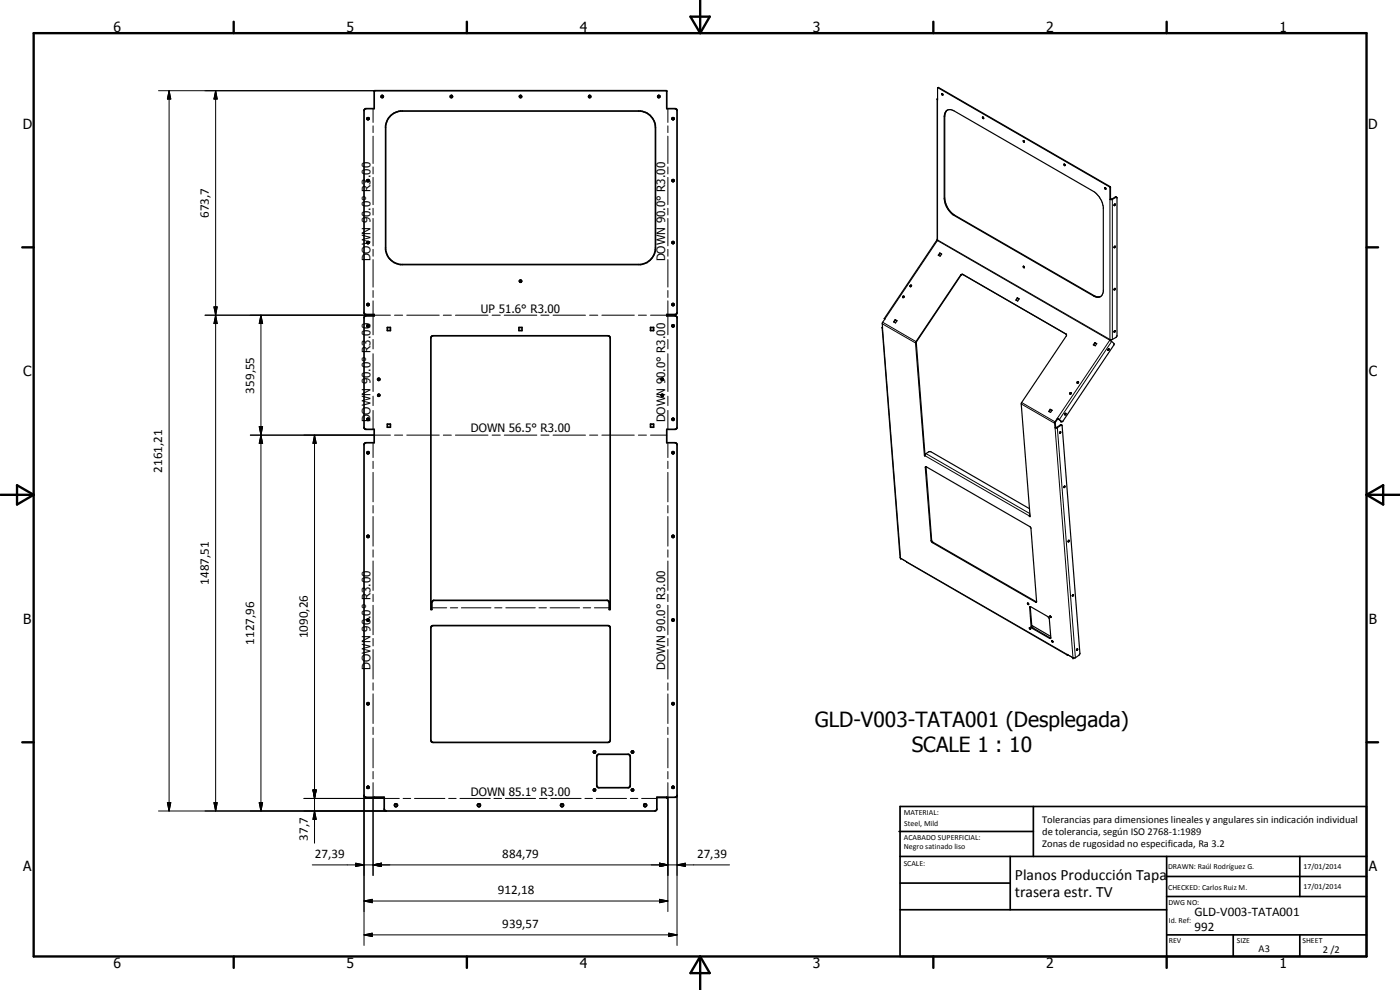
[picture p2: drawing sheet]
<svg xmlns="http://www.w3.org/2000/svg" width="420mm" height="297mm" viewBox="0 0 420 297" stroke-linecap="round" stroke-linejoin="round" font-family="sans-serif">
<g fill="none" stroke="#000" stroke-width=".51">
<path d="M112.3 27.3l87.7-.1 .1 5.4h2.5l.5 .3 .1 60.9-.1 .3-.3 .3h-2.7v.4h2.7l.3 .2 .1 .4v32.8l-.1 .4-.5 .2h-2.5v4h2.5l.5 .3 .1 .3v105.2l-.1 .4-.5 .2h-5.5v3.5l-.4 .6h-80.8l-.6-.6v-3.5h-5.5l-.5-.4v-105.5l.5-.5h2.5v-4h-2.5l-.5-.4v-33.2l.3-.4h2.7v-.4h-2.7l-.3-.4v-61l.5-.4h2.5zM114.5 28.7l.5 .1v.4h-.5zM117 35l1.2-1 2-.7h72a5 5 0 0 1 4.5 5v36.1a5 5 0 0 1-4.5 5h-72a5.1 5.1 0 0 1-4.5-4.5v-37.1l.5-1.5zM135.2 28.8l.3-.2 .3 .5-.6 .1zM155.9 28.8l.3-.2a.34 .34 0 0 1 .4 .3 .34 .34 0 0 1-.3 .4 .34 .34 0 0 1-.4-.2zM197.4 28.8l.4-.2 .2 .5a.33 .33 0 0 1-.4 .2 .33 .33 0 0 1-.2-.5zM110.1 54a.34 .34 0 0 1 .5-.1 .34 .34 0 0 1 .1 .5 .34 .34 0 0 1-.5 0zM201.8 72.5h.4v.5h-.5zM110.3 91.1a.33 .33 0 0 1 .4 .1 .33 .33 0 0 1-.1 .5l-.4-.1zM116.2 98.3h1v.9h-1zM155.7 98.3h1v.9h-1zM155.9 84.2l.3-.2a.33 .33 0 0 1 .3 .3 .33 .33 0 0 1-.2 .4 .33 .33 0 0 1-.4-.2z"/>
<path d="M195.2 98.3h1v.9h-1zM201.8 91.1h.3l.2 .3-.2 .3-.4-.2zM113.4 113.7a.34 .34 0 0 1 .5-.2 .34 .34 0 0 1 0 .5h-.5zM129.4 101l.5-.2h52.6l.5 .2 .1 81.9h-.3v-2.3l-.6-.5h-52l-.5 .5-.1 2.3h-.3zM198.4 113.7a.34 .34 0 0 1 .6-.1 .34 .34 0 0 1-.2 .6zM110.1 125.6l.3-.1a.34 .34 0 0 1 .4 .4 .34 .34 0 0 1-.6 .1zM116.2 127.3h1v.9h-1zM195.2 127.3h1v.9h-1zM201.8 135.6l.3-.1 .2 .3a.34 .34 0 0 1-.4 .3 .34 .34 0 0 1-.1-.5zM201.8 160.7l.3-.1 .2 .3a.34 .34 0 0 1-.4 .3 .34 .34 0 0 1-.1-.5zM110.1 185.8a.35 .35 0 0 1 .6 0 .35 .35 0 0 1-.1 .6l-.4-.1zM129.4 188l.5-.3 53 .1 .2 .5-.1 34.2-.5 .3-52.9-.2-.3-.5z"/>
<path d="M110.1 211a.34 .34 0 0 1 .6-.1 .34 .34 0 0 1-.1 .6l-.4-.1zM201.8 210.9l.3-.1 .2 .3-.2 .4-.4-.3zM112.3 239.2l3 .1M178.2 236.8l.5 .1-.1 .4-.5-.1zM179.2 226.6l.5-.3 9.2 .1 .2 .5-.1 9.2-.5 .2-9.1-.1-.3-.5zM189.6 225.3a.34 .34 0 0 1 .5 .1 .34 .34 0 0 1-.1 .5 .34 .34 0 0 1-.4-.1zM200.1 239.2l-3 .1M201.8 236h.4v.5h-.5zM269.8 249.5h40.3M270.1 242h140v45h-140zM270.1 257h140M303.2 257v16"/>
<path d="M310.1 242v15M350.1 257v30M390.1 257v12M270.1 265h33.1M270.1 273h80M350.1 269h60M350.1 263h60M350.1 280.5h60M370.1 280.5v6.5M390.1 280.5v6.5"/>
<circle cx="110.5" cy="35.6" r=".32"/>
<circle cx="177" cy="29" r=".32"/>
<circle cx="202" cy="35.6" r=".33"/>
<circle cx="202" cy="54.2" r=".32"/>
<circle cx="110.4" cy="72.8" r=".34"/>
<circle cx="110.4" cy="97.8" r=".34"/>
<circle cx="202" cy="97.8" r=".33"/>
<circle cx="113.7" cy="118.6" r=".31"/>
<circle cx="198.8" cy="118.6" r=".31"/>
<circle cx="110.4" cy="135.8" r=".34"/>
<circle cx="202" cy="125.8" r=".33"/>
<circle cx="110.5" cy="160.9" r=".34"/>
<circle cx="202" cy="186" r=".33"/>
<circle cx="110.4" cy="236.2" r=".35"/>
<circle cx="178.4" cy="225.6" r=".34"/>
<circle cx="189.8" cy="237" r=".33"/>
<circle cx="118.8" cy="241.6" r=".45"/>
<circle cx="143.7" cy="241.6" r=".45"/>
<circle cx="168.7" cy="241.6" r=".45"/>
<circle cx="193.6" cy="241.6" r=".45"/>
</g>
<g fill="#000">
<circle cx="281.1" cy="72.1" r=".18"/>
<circle cx="318.4" cy="126.4" r=".18"/>
<circle cx="270.3" cy="167.5" r=".18"/>
<circle cx="322" cy="197.4" r=".18"/>
<circle cx="112.3" cy="239.2" r=".25"/>
<circle cx="200.1" cy="239.2" r=".25"/>
</g>
<g fill="none" stroke="#000" stroke-width=".3">
<path d="M47.6 27.2h64.9M50.7 27.2l.6 2.5h-1.1zM50.7 27.2v216.1M64.7 27.2l.5 2.5h-1zM64.7 27.2v216.1M112 32.6v4.1M112 37.8v2M200.4 32.6v4.1M200.4 37.8v2M281.4 30v42l51.7 29.9v-42.1M281.7 26.2l-.2 .1M283.5 34.9l-.1 .1"/>
<path d="M112 40.9v8.2M112 50.1v2.1M112 53.2v8.2M200.4 40.9v8.2M200.4 50.1v2.1M200.4 53.2v8.2M283.5 59.4l-.1 .2M333.2 56l-.2 .1M333.3 56.2l-.2 .1M333.8 59.8v42.1M334.7 59.1l.2 .1M112 62.5v2"/>
<path d="M112 65.5v8.3M112 74.8v2.1M112 77.9v8.2M200.4 62.5v2M200.4 65.5v8.3M200.4 74.8v2.1M200.4 77.9v8.2M286.5 64.6h-.2M61.5 94.6h55.7M64.2 92.1h1l-.5 2.5zM64.7 94.6l.5 2.5h-1zM78.3 94.6l.5 2.5h-1z"/>
<path d="M78.3 94.6v148.7M112 87.2v2M112 90.3v4.1M112 94.8v5.7M118.4 94.6h2.5M122.1 94.6h9.7M133 94.6h2.5M136.7 94.6h9.8M147.7 94.6h2.4M151.3 94.6h9.8M162.3 94.6h2.4M166 94.6h9.7"/>
<path d="M176.9 94.6h2.5M180.6 94.6h9.8M191.6 94.6h2.4M195.2 94.6h4.9M200.4 87.2v2M200.4 90.3v4.1M200.4 94.8v5.7M264.8 97.2l10 5.7M264.9 98.5l5.4 69 51.7 29.9-5.4-69M264.9 96.7l10 5.8M265.6 95.7l15.7-23.5 51.8 29.9-15.8 23.4M288.3 82.5l.1 .1"/>
<path d="M288.9 82.3l.1 .1M328.3 88.7l-.1 .1M112 101.9v2.8M112 106.1v11.4M112 118.9v2.8M200.4 101.9v2.8M200.4 106.1v11.4M200.4 118.9v2.8M319.9 100.2l.1 .1M333.6 102.4l-15.7 23.5M75.1 130.6h42.1M77.8 128h1l-.5 2.6z"/>
<path d="M78.3 130.6l.5 2.4h-1zM94.4 130.6l.5 2.4h-1zM94.4 130.6v122.4M112 123.1v5.7M112 132.8v4.5M112 138.4v2.2M118.4 130.6h2.5M122.1 130.6h9.7M133 130.6h2.5M136.7 130.6h9.8M147.7 130.6h2.4M151.3 130.6h9.8"/>
<path d="M162.3 130.6h2.4M166 130.6h9.7M176.9 130.6h2.5M180.6 130.6h9.8M191.6 130.6h2.4M195.2 130.6h4.9M200.4 123.1v5.7M200.4 132.8v4.5M200.4 138.4v2.2M277.6 136.7l31.3 18.1 .2-.1M277.9 136.1l31.2 18M306.5 121.2l10 5.8"/>
<path d="M306.6 120.8l10 5.8M317.3 128.3l5.4 69.1M318.2 127.5l.2 .1M318.4 126.4l.2 .1M112 141.7v8.9M112 151.7v2.2M112 155v8.9M200.4 141.7v8.9M200.4 151.7v2.2M200.4 155v8.9M277.9 140.1l-.2 .2M112 165v2.2"/>
<path d="M112 168.3v8.9M112 178.3v2.2M200.4 165v2.2M200.4 168.3v8.9M200.4 178.3v2.2M279.6 162.1l-.2 .1M280 162.7l-.2 .1M112 181.6v8.9M112 191.6v2.2M112 194.9v8.9M129.6 182.4h4.5M135.2 182.4h2.2"/>
<path d="M138.5 182.4h8.9M148.5 182.4h2.2M151.8 182.4h8.8M161.7 182.4h2.3M165.1 182.4h8.8M175 182.4h2.3M178.4 182.4h4.4M200.4 181.6v8.9M200.4 191.6v2.2M200.4 194.9v8.9M309.2 182.1l-.2 .1M309.7 187.8l-.3 .2"/>
<path d="M310 188.4l-.2 .2M311 180.6l-.2 .1M315.2 191.4l-.2 .2M112 204.9v2.2M112 208.2v8.9M112 218.2v2.2M200.4 204.9v2.2M200.4 208.2v8.9M200.4 218.2v2.2M91.2 239.6h28.6M93.9 237h1l-.5 2.6zM109.3 238.6v45.1"/>
<path d="M112 221.5v8.9M112 231.5v2.2M112 234.8v27.9M121 239.6h2.3M124.4 239.6h9.1M134.7 239.6h2.2M138 239.6h9.1M148.2 239.6h2.3M151.7 239.6h9M161.9 239.6h2.3M165.3 239.6h9.1M175.5 239.6h2.3"/>
<path d="M178.9 239.6h9.1M189.2 239.6h2.2M192.6 239.6h4.5M200.4 221.5v8.9M200.4 231.5v2.2M200.4 234.8v38.7M203.2 238.6v45.1M47.6 243.3h68.3M50.2 240.8h1.1l-.6 2.5zM64.2 240.8h1l-.5 2.5zM77.8 240.8h1l-.5 2.5zM93.7 259.5h125.2"/>
<path d="M94.4 243.3l.5 2.5h-1zM106.8 259l2.5 .5-2.5 .5zM112 259.5l2.5-.5v1zM197.9 259l2.5 .5-2.5 .5zM203.2 259.5l2.5-.5v1zM109.3 270.3l2.4-.5v1zM109.3 270.3h91.1M197.9 269.8l2.5 .5-2.5 .5zM200.7 280l2.5 .5-2.5 .5zM109.3 280.5l2.4-.5v1zM109.3 280.5h93.9"/>
</g>
<g fill="none" stroke="#000" stroke-width=".35">
<path d="M281.3 29.8l.1 .2v-3.6l.3-.2 51.5 29.8 .1 3.7M281.4 29.5v42.6h-.3l-15.7 23.5 .2 .1a2.53 2.53 0 0 0-.7 2.8l-.2-.2M281.5 26.3l51.5 29.8M282.8 28.1l.2 .3M282.8 28.1l-.2 .3h.4M284.1 33.2l-.4 .7-.2 1v24.5a6.8 6.8 0 0 0 3 5.2l41.8 24.1 1 .4 .8-.1M284.1 33.1l-.5 .8-.2 1.1v24.6a6.7 6.7 0 0 0 2.9 5l41.9 24.2 1 .4 .9-.1M284.1 33.2l1.2-.3 1 .4 41.9 24.1a6.7 6.7 0 0 1 2.9 4.7v25.4l-.5 1.2-.5 .3M294.9 35.1l.3 .4a.26 .26 0 0 1-.3 0 .26 .26 0 0 1 0-.4zM295 35.1l.2 .4M307.1 42.2l.3 .1v.3h-.2zM307.2 42.2l.3 .3"/>
<path d="M319.3 49.2l.4 .5-.4-.2zM319.5 49.2l.2 .4M331.5 56.3l.4 .2v.3l-.3-.1zM331.7 56.3l.2 .4M333 56.1h.1M333.1 56.1v3.7M333.3 59.7l-.2 .1M335.1 59.2l-.3-.1-1.1 .6h-.4M335.2 59.2v41.6l-.3 .5-1.1 .6h-.7v.2l1.2 .9v.5l-15.3 22.9-.4 .1M335.2 59.2l-1.5 .7-.6-.1M282 75.9l.6 .3-.5 .7-.5-.3zM282 75.9l.1 .1"/>
<path d="M282.1 76l.5 .2M282.1 76l-.4 .6M307.1 79.9h.1M307.2 79.9l.3 .4M307.2 79.9l.2 .4-.3-.4M334.5 61.3l.2-.1v.3l-.3 .2zM334.5 61.2l-.2 .4M334.5 73.9l-.2 .4M334.7 73.9l-.4 .4M334.7 61.2v.1M334.7 73.9h.1M334.7 73.9l-.1 .4h-.3"/>
<path d="M264.7 98.3l5.5 69.1 50.1 29.2M264.9 98.1l-.2 .2M265.5 95.6v.2M268.6 95.9l.6 .3-.4 .7-.6-.3zM268.6 95.9l.2 .1M268.8 96l.4 .3M268.8 96l-.5 .6M271 89.2v.1M271.3 88.9l-.3 .3M271.3 88.9h-.3l-.1 .3M271.3 88.9v.3h-.4M273.5 85.6l-.1-.1-.3 .2 .1 .3"/>
<path d="M273.5 85.6l-.3 .4M273.5 85.6l-.2 .1-.1 .3M288.9 82.3l-.5 .1-13.6 20.4 2.6 33.9M288.9 82.3l-.5 .3-13.4 20.1 2.6 33.9M288.9 82.3l31.1 18M305.3 89.4l.5 .3-.4 .6-.5-.3zM305.3 89.4l.1 .1M305.4 89.5l.4 .2M305.4 89.5l-.4 .6M334.5 86.5l-.2 .4M334.5 99.2l-.2 .4M320 100.3l.1 .4-13.6 20.2 2.6 34.1-.2-.1"/>
<path d="M321.5 117.9l-.4 .4M321.5 117.9h-.4v.3M321.5 117.9v.2l-.4 .1M323.3 114.6a.26 .26 0 0 1 .4 0 .26 .26 0 0 1-.2 .4h-.2zM323.7 114.6l-.3 .4M328.6 102.8l-.5 .7 .6 .3 .4-.7M328.6 102.8l.5 .3M328.6 102.8l.1 .1M328.7 102.9l.4 .2M328.7 102.9l-.5 .6M332.6 104.7l-.1 .3M332.7 104.7l-.2 .3"/>
<path d="M332.8 104.6l-.2 .1M332.8 104.6l.1 .1M332.9 104.7l-.2 .4-.2-.1M333.3 101.9l-.1 .3M277.6 136.6l.3-.5 .9-.6 .6 .1 29.5 17M277.6 136.6l-.2 .1M277.6 136.6v.2l-.2-.1M315.2 122.8l-.5 .6 .6 .3 .5-.6M315.2 122.8l.6 .3M315.2 122.8l.1 .1M315.3 122.9l.5 .2M315.3 122.9l-.4 .6"/>
<path d="M316.8 128.2l-.2 .2M317.3 125.5l-.8 1.4 .1 1.5M317.3 125.5l.6 .4M317.3 125.5l.1 .1M317.4 125.6l-.7 1.2 .1 1.4M317.4 125.6l1.2 .9M318.2 129.6l-.2 .4M318.2 129.5l-.2 .4M318.2 129.5v.1M318.2 129.5l.1 .4-.3 .1M318.4 126.4l.2 .1M318.7 127.6l5.4 68.4-.3 .6-1.4 .8-2.2-1.1 .1 .3"/>
<path d="M318.7 127.6l-1.5 .8h-.6M318.7 127.6l-.4-.1-1.2 .7h-.3M319.6 124.1h.3l-.2 .4zM319.7 124v.1M319.7 124.1l-.1 .3M277.9 140l-.2 .3 1.9 22.3 31.2 18.1 .3-.1M277.9 140l31.2 18 .3 .4 1.7 22.2M277.9 140l1.7 22.2 .3 .4 31.2 18M309.1 154.4l-.2 .5M309.1 154.8l-.2 .1M319.4 145.9l-.1 .4M319.5 145.8l-.2 .4"/>
<path d="M319.5 145.8l-.1 .1M319.5 145.8l.1 .4-.3 .1M320.7 162.1l-.2 .4M320.7 162.1l-.2 .5 .4-.4M320.7 162.1l.2 .1M320.9 162.2h.1M322 178.4l-.2 .4M322 178.4l.1 .3-.3 .1M308.5 181l.2 .4-.3-.2v-.3l.3 .4M309.1 188.3l-.2 .1 .1 .3 .3-.1M309.1 182l5.7 3.4 .4 6.2-5.7-3.4zM309.1 188.3l.2 .3"/>
<path d="M309.1 188.3l.1 .3M309.2 182l.6 6.3 5.5 3.2M309.2 188.6h.1M309.6 187.6l5.7 3.3M311.1 180.6h.1M315 185l.4 .3v-.2M315 184.9v.1M315.2 184.8l.2 .4M315.2 184.8l-.2 .1M315.2 184.8l.2 .3M315.8 192.2l.2 .3M315.8 192.2l-.1 .3 .2 .2 .1-.2"/>
<path d="M320.6 196.5l-.3 .1M323.2 194.8h.3l-.3 .4-.1-.1zM323.3 194.7l-.2 .4"/>
<circle cx="334.6" cy="99.4" r=".23"/>
<circle cx="334.6" cy="86.7" r=".23"/>
</g>
<g fill="none" stroke="#000" stroke-width=".71">
<path d="M10.1 9.9h400v277.1h-400zM70.1 6.5v3.4M140.1 6.5v3.4M207.2 5h5.8l-2.9 4.9zM210.1 0v9.9M280.1 6.5v3.4M350.1 6.5v3.4M6.7 74.2h3.4M410.1 74.2h3.5M.1 148.5h10M5.1 145.6l5 2.9-5 2.9zM410.1 148.5h10"/>
<path d="M410.1 148.5l5-2.9v5.8zM6.7 222.7h3.4M410.1 222.7h3.5M70.1 287v3.4M140.1 287v3.4M210.1 287v10M210.1 287l2.9 5h-5.8zM280.1 287v3.4M350.1 287v3.4"/>
</g>
<g fill="#000">
<path d="M50.7 27.2l.6 2.5h-1.1zM64.7 27.2l.5 2.5h-1zM64.2 92.1h1l-.5 2.5zM64.7 94.6l.5 2.5h-1zM78.3 94.6l.5 2.5h-1zM77.8 128h1l-.5 2.6zM78.3 130.6l.5 2.4h-1zM94.4 130.6l.5 2.4h-1zM93.9 237h1l-.5 2.6zM50.2 240.8h1.1l-.6 2.5zM64.2 240.8h1l-.5 2.5zM77.8 240.8h1l-.5 2.5z"/>
<path d="M94.4 243.3l.5 2.5h-1zM106.8 259l2.5 .5-2.5 .5zM112 259.5l2.5-.5v1zM197.9 259l2.5 .5-2.5 .5zM203.2 259.5l2.5-.5v1zM109.3 280.5l2.4-.5v1zM109.3 270.3l2.4-.5v1zM197.9 269.8l2.5 .5-2.5 .5zM200.7 280l2.5 .5-2.5 .5z"/>
</g>
<g font-size="6.3">
<text x="244.5" y="218.2">GLD-V003-TATA001 (Desplegada)</text>
<text x="273.6" y="225.8">SCALE 1 : 10</text>
</g>
<g font-size="4.7">
<text x="304.6" y="263.9">Planos Producción Tapa</text>
<text x="304.6" y="269.3">trasera estr. TV</text>
</g>
<g font-size="4.2">
<text x="34" y="9.6">6</text>
<text x="104" y="9.6">5</text>
<text x="174" y="9.6">4</text>
<text x="244" y="9.6">3</text>
<text x="314" y="9.6">2</text>
<text x="384" y="9.6">1</text>
<text x="6.8" y="38.7">D</text>
<text x="410.6" y="38.7">D</text>
<text x="7" y="112.9">C</text>
<text x="410.8" y="112.9">C</text>
<text x="7" y="187.1">B</text>
<text x="410.8" y="187.1">B</text>
<text x="7" y="261.4">A</text>
<text x="410.8" y="261.4">A</text>
<text x="34" y="290.4">6</text>
<text x="104" y="290.4">5</text>
<text x="174" y="290.4">4</text>
<text x="244" y="290.4">3</text>
<text x="314" y="290.4">2</text>
<text x="384" y="290.4">1</text>
</g>
<g font-size="3.9">
<text x="62.6" y="65.4" transform="rotate(-90 62.6 65.4)">673,7</text>
<text x="76.3" y="118.1" transform="rotate(-90 76.3 118.1)">359,55</text>
<text x="48.7" y="141.8" transform="rotate(-90 48.7 141.8)">2161,21</text>
<text x="62.6" y="175.4" transform="rotate(-90 62.6 175.4)">1487,51</text>
<text x="92.4" y="191.5" transform="rotate(-90 92.4 191.5)">1090,26</text>
<text x="76.3" y="193.4" transform="rotate(-90 76.3 193.4)">1127,96</text>
<text x="92.4" y="252.2" transform="rotate(-90 92.4 252.2)">37,7</text>
<text x="94.5" y="257.4">27,39</text>
<text x="150.7" y="257.4">884,79</text>
<text x="209.2" y="257.4">27,39</text>
<text x="149.4" y="268.3">912,18</text>
<text x="358.5" y="275">GLD-V003-TATA001</text>
<text x="150.7" y="278.4">939,57</text>
<text x="358.5" y="279.4">992</text>
</g>
<g font-size="3.5">
<text x="111.2" y="78.4" transform="rotate(-90 111.2 78.4)">DOWN 90.0° R3.00</text>
<text x="199.6" y="78.4" transform="rotate(-90 199.6 78.4)">DOWN 90.0° R3.00</text>
<text x="144.3" y="93.8">UP 51.6° R3.00</text>
<text x="111.2" y="126.7" transform="rotate(-90 111.2 126.7)">DOWN 90.0° R3.00</text>
<text x="141.3" y="129.7">DOWN 56.5° R3.00</text>
<text x="199.6" y="126.7" transform="rotate(-90 199.6 126.7)">DOWN 90.0° R3.00</text>
<text x="111.2" y="201" transform="rotate(-90 111.2 201)">DOWN 90.0° R3.00</text>
<text x="199.6" y="201" transform="rotate(-90 199.6 201)">DOWN 90.0° R3.00</text>
<text x="141.3" y="238.7">DOWN 85.1° R3.00</text>
</g>
<g font-size="3.1">
<text x="312.7" y="246.8">Tolerancias para dimensiones lineales y angulares sin indicación individual</text>
<text x="312.7" y="250.4">de tolerancia, según ISO 2768-1:1989</text>
<text x="312.7" y="254">Zonas de rugosidad no especificada, Ra 3.2</text>
<text x="377.7" y="285.6">A3</text>
<text x="397" y="285.9">2 /2</text>
</g>
<g font-size="2.4">
<text x="271.2" y="244.4">MATERIAL:</text>
<text x="271.3" y="252">ACABADO SUPERFICIAL:</text>
<text x="271.4" y="247.9">Steel, Mild</text>
<text x="271.3" y="254.6">Negro satinado liso</text>
<text x="271.2" y="259.7">SCALE:</text>
<text x="350.6" y="260.8">DRAWN: Raúl Rodríguez G.</text>
<text x="391.2" y="260.6">17/01/2014</text>
<text x="350.6" y="267">CHECKED: Carlos Ruiz M.</text>
<text x="391.2" y="266.7">17/01/2014</text>
<text x="350.6" y="271.4">DWG NO:</text>
<text x="350.8" y="276.9">Id. Ref:</text>
<text x="350.8" y="282.8">REV</text>
<text x="371.2" y="282.9">SIZE</text>
<text x="390.9" y="282.9">SHEET</text>
</g>
</svg>
